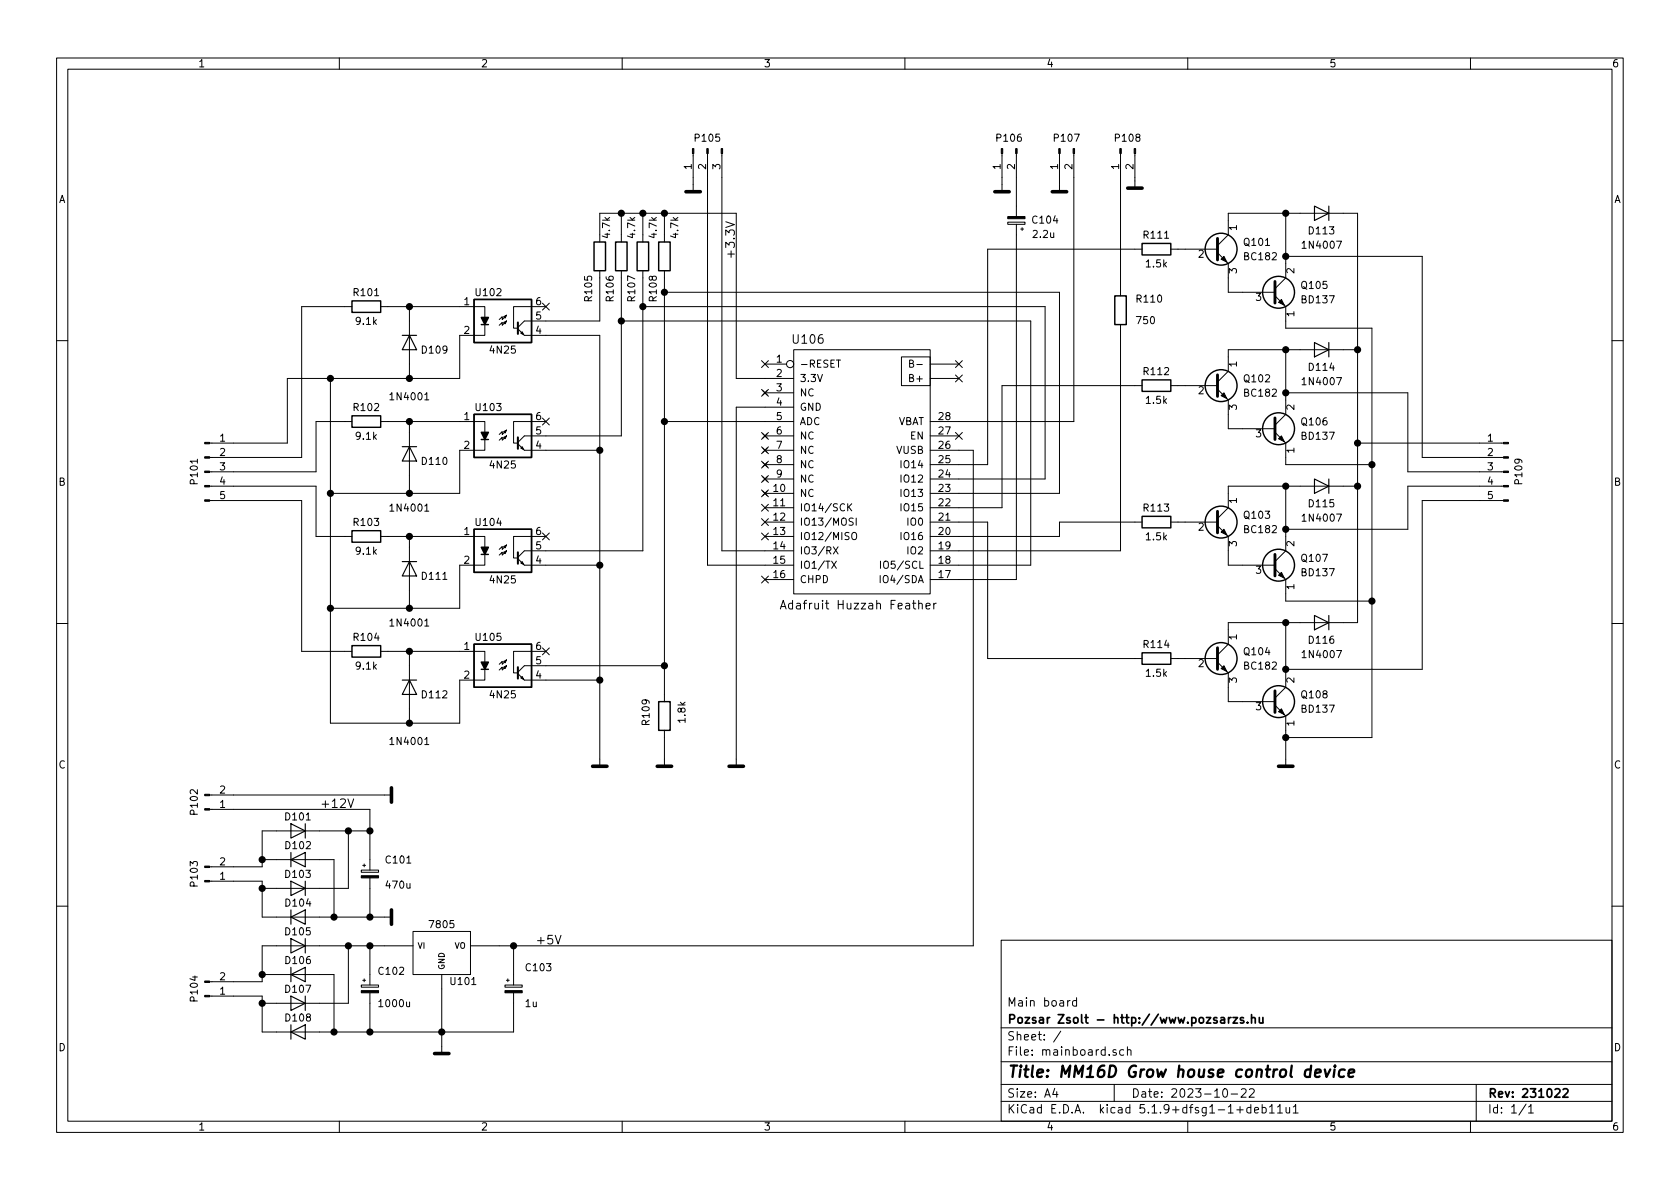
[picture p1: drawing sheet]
<svg xmlns="http://www.w3.org/2000/svg" width="297mm" height="210mm" viewBox="0 0 297 210" stroke-linecap="round" stroke-linejoin="round" font-family="sans-serif">
<g fill="none" stroke="#000" stroke-width=".18">
<path d="M10 10.3h277v189.9h-277zM12 12.2h273v186.1h-273zM60 10.3v1.9M110 10.3v1.9M160 10.3v1.9M210 10.3v1.9M260 10.3v1.9M109.9 37.7v5.1M113.7 37.7v5.1M117.5 37.7v5.1M122.6 27.1v6.8M125.1 27.1v72.8h15.2"/>
<path d="M127.6 27.1v70.3h12.7M128.3 39.2l1.5 .5-1.5 .5M177.2 27.1v6.8M178.2 39.3h3v.4h-3zM179.7 39.7v62.8h-15.2M179.7 27.1v11.2M187.3 27.1v6.8M189.9 27.1v47.4h-25.4M198.1 27.1v25.2M200.7 27.1v6.2M227.3 37.7v11.4l-1.9 1.9M62.2 54.2h-8.9v26.7h-16.2"/>
<path d="M67.3 54.2h18.4v5.1h-4.4v7.6h-30.5v11.5h-13.7M72.4 54.2v12.7M89.1 56l.5-.3-.3 .6zM89.6 55.7l-.8 .8v-.5l-.5 .5M89.6 56.8l-.3 .5-.2-.3 .5-.2-.8 .7v-.5l-.5 .5M91.6 58.2l1.1 1.1h13.3v76.2M92.3 58.7l.3 .5-.5-.3zM95.9 53.6l1.2 1.2M96.5 54.2h-5.7v3.8h.6M97.1 53.6l-1.2 1.2M106 42.8v-5.1h24.2v29.2h10.1M106 47.9v8.9h-13.3l-1.1 1.1"/>
<path d="M109.9 47.9v29.2h-17.2l-1.1 1.1M109.9 56.8h72.3v43.1h-17.7M113.7 54.2h71.1v30.5h-20.3M113.7 47.9v49.5h-21l-1.1 1.1M117.5 51.7h69.8v35.5h-22.8M117.5 47.9v76.2M180.5 40.5h.5M180.7 40.3v.5M198.1 57.4v40h-33.6M201.9 44.1h-27.3v38.1h-10.1M207 44.1h8.3M215.3 44.7l1.9 1.9v5.1h8.2"/>
<path d="M215.3 43.4l1.9-1.9v-3.8h22.8v72.4h-22.8v3.8l-1.9 1.9M225.4 52.3l1.9 1.9v3.8h15.3v72.4h-15.3M227.3 45.3h24.2v35.6h14.3M10 60.2h2M58.4 66.9v61h22.9v-7.6h4.4v-5.1h-18.4M62.2 74.5h-6.3v8.9h-18.8M67.3 74.5h18.4v5.1h-4.4v7.6h-22.9M72.4 74.5v12.7M75.1 70.7h.7M89.1 76.3l.5-.2-.3 .5zM89.6 76.1l-.8 .7v-.5l-.5 .5M89.6 77.1l-.3 .5-.2-.3 .5-.2-.8 .7v-.5l-.5 .5"/>
<path d="M91.6 78.5l1.1 1.1h13.3M92.1 79.2l.2-.2 .3 .5zM95.9 73.9l1.2 1.3M96.5 74.5h-5.7v3.9h.6M97.1 73.9l-1.2 1.3M117.5 74.5h22.8M134.6 68.9l1.3 1.2M134.6 76.5l1.3 1.2M134.6 79l1.3 1.2M134.6 63.8l1.3 1.2M135.3 64.4h3.8M135.3 69.5h5"/>
<path d="M135.3 77.1h5M135.3 79.6h5M135.9 68.9l-1.3 1.2M135.9 76.5l-1.3 1.2M135.9 79l-1.3 1.2M135.9 63.8l-1.3 1.2M140.3 61.8h24.2v43.2h-24.2zM140.3 72h-10.1v63.5M147.9 63.7h.7M159.4 63.1h5.1v5.1h-5.1zM160.8 64.3l.6-.1 .1-.2-.1-.2-.6-.1v1.2h.5l.2-.1v-.3l-.3-.2M162.1 64.5h1"/>
<path d="M164.5 79.6h7.6v87.7h-88.9M164.5 64.4h5M164.5 66.9h5M164.5 77.1h5M168.9 63.8l1.3 1.2M168.9 66.3l1.3 1.2M168.9 76.5l1.3 1.2M170.2 63.8l-1.3 1.2M170.2 66.3l-1.3 1.2M170.2 76.5l-1.3 1.2M201.9 68.2h-24.7v21.6h-12.7M207 68.2h8.3"/>
<path d="M215.3 68.8l1.9 1.9v5.1h8.2M225.4 76.4l1.9 2v3.8h15.3M227.3 69.5h21.6v13.9h16.9M227.3 61.8v11.5l-1.9 1.9M240 61.8h-22.8v3.9l-1.9 1.9M240 78.4h25.8M285 60.2h2M37.1 86h18.8v8.9h6.3M37.1 88.5h16.2v26.7h8.9M67.3 94.9h18.4v5h-4.4v7.7h-22.9M72.4 94.9v12.7M75.1 90.4h.7"/>
<path d="M89.1 96.6l.5-.2-.3 .5zM89.6 96.4l-.8 .7v-.5l-.5 .5M89.6 97.4l-.3 .5-.2-.2 .5-.3-.8 .8v-.5l-.5 .5M91.6 98.8l1.1 1.1h13.3M92.3 99.3l.3 .5-.5-.2zM95.9 94.3l1.2 1.2M96.5 94.9h-5.7v3.8h.6M97.1 94.3l-1.2 1.2M134.6 81.6l1.3 1.2M134.6 84.1l1.3 1.2M134.6 86.6l1.3 1.3M134.6 94.3l1.3 1.2"/>
<path d="M134.6 91.7l1.3 1.2M134.6 89.2l1.3 1.2M135.3 92.3h5M135.3 82.2h5M135.3 84.7h5M135.3 87.2h5M135.3 94.9h5M135.3 89.8h5M135.9 81.6l-1.3 1.2M135.9 84.1l-1.3 1.2M135.9 86.6l-1.3 1.3M135.9 94.3l-1.3 1.2"/>
<path d="M135.9 91.7l-1.3 1.2M135.9 89.2l-1.3 1.2M147 99.2l.9 1.3M147.3 96.7l.9 1.3M147.9 99.2l-.9 1.3M148.2 96.7l-.9 1.3M150.1 89.6l.5 .7M150.6 89.1l-.7 .7M150.7 94.3l.2-.1a.45 .45 0 0 1 .6 .4v.4l-.2 .4h-.5a.92 .92 0 0 1-.1-1.1zM150.9 91.7l-.5-.1-.3 .3 .1 .3 .6 .2v.4l-.2 .1-.5-.1M151.4 91.6v1.3M155.7 99.2v1.3"/>
<path d="M164.5 92.3h10.1v24.2h27.3M201.9 92.3h-14.6v2.6h-22.8M207 92.3h8.3M215.3 93l1.9 1.9v5h8.2M227.3 86v11.4l-1.9 1.9M240 86h-22.8v3.8l-1.9 1.9M265.8 86h-16.9v7.6h-21.6M265.8 88.5h-14.3v29.9h-24.2M10 110.3h2M72.4 115.2v12.7M75.1 110.7h.7M89.1 117l.5-.3-.3 .5z"/>
<path d="M89.6 116.7l-.8 .8v-.5l-.5 .5M89.6 117.7l-.3 .5-.2-.2 .5-.3-.8 .8v-.5l-.5 .5M91.6 119.1l1.1 1.2h13.3M92.1 119.9l.2-.3 .3 .5zM95.9 114.6l1.2 1.2M96.5 115.2h-5.7v3.8h.6M97.1 114.6l-1.2 1.2M117.5 117.7h-24.8l-1.1 1.2M134.6 101.9l1.3 1.2M135.3 102.5h5M135.9 101.9l-1.3 1.2M138 107.7l.5-1.5 .5 1.5"/>
<path d="M138.1 107.3h.7M155.6 101.8v1.2M163.7 107.2l.8-.2-.1-.2-.4-.1-.3 .2 .1 .7h.6M165.1 106.7v1M165.5 106.7l-.4 .3M207 116.5h8.3M215.3 117.1l1.9 1.9v5.1h8.2M225.4 100.6l1.9 1.9v3.8h15.3M227.3 110.1v11.4l-1.9 1.9M285 110.3h2M75.1 131.7h.7M117.5 129.2v6.3"/>
<path d="M225.4 124.7l1.9 1.9v8.9M37.1 140.6h32.1M37.1 155.8h9.3v6.4h22.8M37.1 143.1h28.3v10.8M46.4 152h12.7v10.2M61.5 141.3l.5 1.5 .5-1.5M61.6 146.9v10.2h-15.2M63.9 153.9h3v.3h-3zM64.1 153h.5M64.4 152.8v.5M65.4 146.9h-19v6.4h-9.3M65.4 155.2v7"/>
<path d="M10 160.2h2M46.4 172.3h12.7v10.2M61.6 167.3v10.1h-15.2M63.9 174.2h3v.4h-3zM64.1 173.3h.5M64.4 173.1v.5M65.4 167.3v6.9M65.4 175.6v6.9M73 164.7h10.2v7.6h-10.2zM73 167.3h-26.6v6.3h-9.3M78.1 172.3v14M89.3 174.2h3v.4h-3z"/>
<path d="M89.5 173.3h.5M89.8 173.1v.5M90.8 175.6v6.9h-44.4v-6.4h-9.3M90.8 167.3v6.9M98.2 165.4l.5 1.5 .5-1.5M177 166.3h108v32h-108zM189.2 176.9l-.4 .3M190.3 177l-.4-.1-.3 .3 .1 .6 .2 .1 .4-.1M190.3 176.4v1.5M285 160.2h2M60 198.3v1.9M110 198.3v1.9"/>
<path d="M160 198.3v1.9M177 194.8h108M177 191.8h108M177 187.8h108M177 181.8h108M186.5 192.5l-.4 1h1M186.8 193v1M187.6 182.3l-1.3 2M197 191.8v3M197.3 185.7l-.3-.1-.2 .2v.2l.5 .2v.3h-.5M198.7 185.7l-.4-.1-.3 .3v.6l.3 .1 .4-.1M199.3 185.7l.2-.1 .4 .1 .1 .9"/>
<path d="M199.3 185.1v1.5M210 198.3v1.9M216.3 192.7l.4-.2a.94 .94 0 0 1 0 1.5 .79 .79 0 0 1-.4-1.3zM217.7 193.5h1.1M218.7 196.3h1.1M219.5 192.7l.2-.2h.3l.3 .2v.3v.2l-.9 .8h.9M220.9 192.7l.2-.2h.4l.2 .2 .1 .3-1 1h1M221.2 195.9l-.4-.1-.4 .3 .1 .6 .3 .1 .4-.1M221.2 195.3v1.5M221.8 196.3l.7-.1v-.3l-.5-.1-.2 .2 .1 .7h.6M223.2 195.9l.4-.1 .3 .3-.2 .6h-.5M223.2 195.3v1.5"/>
<path d="M224.5 195.8l.4-.5v1.5M224.5 196.8h.8M225.9 195.8l.4-.5v1.5M225.9 196.8h.8M227.4 195.8l.1 .9 .3 .1 .2-.1M228 195.8v1M228.7 195.8l.4-.5v1.5M228.7 196.8h.8M260 198.3v1.9M261 191.8v6.5M269.8 195.2l-1.2 2M270.3 195.8l.4-.5v1.5"/>
<path d="M270.3 196.8h.8"/>
<circle cx="139.7" cy="64.4" r=".63"/>
</g>
<g fill="none" stroke="#000" stroke-width=".3">
<path d="M217.2 179.9v1M217.7 179.9l-.5 .3M218 179.9h.8l-.8 1h.8M221.3 179.4v1.5M222.7 179.9v.9l.4 .1 .2-.1M223.3 179.9v1M215.9 180h.5l.1 .9M216.5 180.3l-.5 .1a.29 .29 0 0 0-.2 .2 .29 .29 0 0 0 .2 .3l.5-.1M219.9 180l-.4-.1-.2 .2 .1 .3 .5 .1v.3h-.6M220.6 180.8v.1M221.3 180.1l.1-.1a.37 .37 0 0 1 .5 .1v.8M275 192.7l.2-.2h.3l.2 .2 .1 .3-.9 1h.9"/>
<path d="M276.4 192.7l.2-.2h.4l.2 .5-.9 1h.9"/>
</g>
<path d="M232.5 189.8l1-.2v-.4h-.8l-.2 1 .2 .2 .6-.1M234.2 189.1l.3 1.3 .7-1.3M236 189.1l-.2 1.3M236 188.4v.2M237.8 189.2a.68 .68 0 0 0-1 .3v.8l.2 .1 .6-.1M238.5 189.8l.9-.2v-.4l-.6-.1-.3 .3v.9l.2 .1 .5-.1" fill="none" stroke="#000" stroke-width=".41"/>
<g fill="none" stroke="#000" stroke-width=".2">
<path d="M232.4 36.4l2.5 1.3-2.5 1.3zM234.9 36.4v2.6M71.1 59.3h2.6M72.4 59.3l1.3 2.5h-2.6zM71.1 79h2.6M72.4 79l1.3 2.5h-2.6zM232.4 60.6l2.5 1.2-2.5 1.3zM234.9 60.6v2.5M71.1 99.3h2.6M72.4 99.3l1.3 2.5h-2.6zM232.4 84.7l2.5 1.3-2.5 1.2zM234.9 84.7v2.5"/>
<path d="M232.4 108.8l2.5 1.3-2.5 1.3zM234.9 108.8v2.6M71.1 120.3h2.6M72.4 120.3l1.3 2.5h-2.6zM51.4 145.7l2.6 1.2-2.6 1.3zM51.4 155.8l2.6 1.3-2.6 1.3zM51.4 152l2.6-1.3v2.6zM51.4 150.7v2.6M54 145.7v2.5M54 155.8v2.6M51.4 176.1l2.6 1.3-2.6 1.3zM51.4 166l2.6 1.3-2.6 1.2z"/>
<path d="M51.4 172.3l2.6-1.2v2.5zM51.4 162.2l2.6-1.3v2.5zM51.4 160.9v2.5M51.4 171.1v2.5M54 166v2.5M54 176.1v2.6M51.4 182.5l2.6-1.3v2.6zM51.4 181.2v2.6"/>
</g>
<g fill="none" stroke="#000" stroke-width=".25">
<path d="M62.2 53.2h5.1v2h-5.1zM83.8 53h10.2v7.6h-10.2zM85.1 57.4h1.3M105 42.8h2.1v5.1h-2.1zM108.8 42.8h2.1v5.1h-2.1zM112.6 42.8h2.1v5.1h-2.1zM116.5 42.8h2v5.1h-2zM197.1 52.3h2v5.1h-2zM201.9 43h5.1v2.1h-5.1zM62.2 73.5h5.1v2.1h-5.1zM83.8 73.3h10.2v7.6h-10.2zM85.1 77.7h1.3"/>
<path d="M201.9 67.2h5.1v2h-5.1zM62.2 93.8h5.1v2.1h-5.1zM83.8 93.6h10.2v7.6h-10.2zM85.1 98h1.3M201.9 91.3h5.1v2h-5.1zM62.2 114.2h5.1v2h-5.1zM83.8 113.9h10.2v7.6h-10.2zM85.1 118.4h1.3M201.9 115.4h5.1v2.1h-5.1zM116.5 124.1h2v5.1h-2z"/>
<circle cx="215.9" cy="44.1" r="2.82"/>
<circle cx="226.1" cy="51.7" r="2.82"/>
<circle cx="215.9" cy="68.2" r="2.82"/>
<circle cx="226.1" cy="75.8" r="2.82"/>
<circle cx="215.9" cy="92.3" r="2.82"/>
<circle cx="226.1" cy="99.9" r="2.82"/>
<circle cx="215.9" cy="116.5" r="2.82"/>
<circle cx="226.1" cy="124.1" r="2.82"/>
</g>
<path d="M215.3 42.2v3.8M225.4 49.8v3.8M215.3 66.3v3.8M225.4 73.9v3.8M215.3 90.4v3.8M225.4 98v3.8M215.3 114.5v3.9M225.4 122.2v3.8" fill="none" stroke="#000" stroke-width=".51"/>
<g fill="#000" stroke="#000" stroke-width=".18">
<path d="M122.4 26.3h.3v.8h-.3zM125 26.3h.2v.8h-.2zM127.5 26.3h.3v.8h-.3zM177 26.3h.3v.8h-.3zM179.6 26.3h.2v.8h-.2zM178.2 38.3h3v.4h-3zM187.2 26.3h.3v.8h-.3zM189.7 26.3h.3v.8h-.3zM198 26.3h.2v.8h-.2zM200.5 26.3h.3v.8h-.3zM215.9 45.8l.5-.5 .5 1zM226.1 53.5l.5-.5 .5 1z"/>
<path d="M36.2 78.2h.9v.3h-.9zM215.9 70l.5-.5 .5 1zM226.1 77.6l.5-.5 .5 1zM265.8 78.2h.9v.3h-.9zM36.2 88.4h.9v.2h-.9zM36.2 85.8h.9v.3h-.9zM36.2 83.3h.9v.3h-.9zM36.2 80.8h.9v.2h-.9zM215.9 94.1l.5-.5 .5 1zM265.8 88.4h.9v.2h-.9zM265.8 85.8h.9v.3h-.9zM265.8 83.3h.9v.3h-.9z"/>
<path d="M265.8 80.8h.9v.2h-.9zM215.9 118.2l.5-.5 .5 1zM226.1 101.7l.5-.5 .5 1zM226.1 125.9l.5-.6 .5 1.1zM36.2 140.5h.9v.2h-.9zM36.2 143h.9v.3h-.9zM36.2 153.2h.9v.2h-.9zM36.2 155.7h.9v.3h-.9zM63.9 154.9h3v.3h-3zM36.2 173.5h.9v.2h-.9zM36.2 176h.9v.3h-.9zM63.9 175.2h3v.4h-3z"/>
<path d="M89.3 175.2h3v.4h-3z"/>
</g>
<path d="M121.3 33.9h2.5M175.9 33.9h2.5M186.1 33.9h2.5M199.4 33.3h2.5M69.2 139.3v2.6M104.8 135.5h2.5M116.2 135.5h2.5M128.9 135.5h2.5M226.1 135.5h2.5M69.2 160.9v2.5M76.8 186.3h2.6" fill="none" stroke="#000" stroke-width=".63"/>
<path d="M91.6 57v2M91.6 77.3v2.1M91.6 97.7v2M91.6 118v2" fill="none" stroke="#000" stroke-width=".36"/>
<g fill="#000" stroke="#000" stroke-width=".25">
<path d="M85.1 56.1h1.3l-.7 1.3zM85.1 76.4h1.3l-.7 1.3zM85.1 96.8h1.3l-.7 1.2zM85.1 117.1h1.3l-.7 1.3z"/>
<circle cx="109.9" cy="37.7" r=".51"/>
<circle cx="113.7" cy="37.7" r=".51"/>
<circle cx="117.5" cy="37.7" r=".51"/>
<circle cx="227.3" cy="37.7" r=".51"/>
<circle cx="72.4" cy="54.2" r=".51"/>
<circle cx="109.9" cy="56.8" r=".51"/>
<circle cx="113.7" cy="54.2" r=".51"/>
<circle cx="117.5" cy="51.7" r=".51"/>
<circle cx="227.3" cy="45.3" r=".51"/>
<circle cx="58.4" cy="66.9" r=".51"/>
<circle cx="72.4" cy="66.9" r=".51"/>
<circle cx="72.4" cy="74.5" r=".51"/>
<circle cx="106" cy="79.6" r=".51"/>
<circle cx="117.5" cy="74.5" r=".51"/>
<circle cx="227.3" cy="69.5" r=".51"/>
<circle cx="227.3" cy="61.8" r=".51"/>
<circle cx="240" cy="61.8" r=".51"/>
<circle cx="240" cy="78.4" r=".51"/>
<circle cx="58.4" cy="87.2" r=".51"/>
<circle cx="72.4" cy="87.2" r=".51"/>
<circle cx="72.4" cy="94.9" r=".51"/>
<circle cx="106" cy="99.9" r=".51"/>
<circle cx="227.3" cy="93.6" r=".51"/>
<circle cx="227.3" cy="86" r=".51"/>
<circle cx="240" cy="86" r=".51"/>
<circle cx="242.6" cy="82.2" r=".51"/>
<circle cx="58.4" cy="107.6" r=".51"/>
<circle cx="72.4" cy="115.2" r=".51"/>
<circle cx="72.4" cy="107.6" r=".51"/>
<circle cx="117.5" cy="117.7" r=".51"/>
<circle cx="227.3" cy="118.4" r=".51"/>
<circle cx="227.3" cy="110.1" r=".51"/>
<circle cx="242.6" cy="106.3" r=".51"/>
<circle cx="72.4" cy="127.9" r=".51"/>
<circle cx="106" cy="120.3" r=".51"/>
<circle cx="227.3" cy="130.4" r=".51"/>
<circle cx="46.4" cy="157.1" r=".51"/>
<circle cx="46.4" cy="152" r=".51"/>
<circle cx="61.6" cy="146.9" r=".51"/>
<circle cx="65.4" cy="146.9" r=".51"/>
<circle cx="46.4" cy="172.3" r=".51"/>
<circle cx="46.4" cy="177.4" r=".51"/>
<circle cx="59.1" cy="162.2" r=".51"/>
<circle cx="61.6" cy="167.3" r=".51"/>
<circle cx="65.4" cy="162.2" r=".51"/>
<circle cx="65.4" cy="167.3" r=".51"/>
<circle cx="90.8" cy="167.3" r=".51"/>
<circle cx="59.1" cy="182.5" r=".51"/>
<circle cx="65.4" cy="182.5" r=".51"/>
<circle cx="78.1" cy="182.5" r=".51"/>
</g>
<text font-size="2.8" x="178" y="190.5">Title: MM16D Grow house control device</text>
<g font-size="2.1">
<text x="129.9" y="46" transform="rotate(-90 129.9 46)">+3.3V</text>
<text x="140.3" y="60.8">U106</text>
<text x="139.6" y="107.8">Adafruit Huzzah Feather</text>
<text x="56.5" y="142.9">+12V</text>
<text x="94.6" y="167">+5V</text>
<text x="178" y="178">Main board</text>
<text x="178" y="184">Sheet: /</text>
<text x="178" y="181">Pozsar Zsolt - http://www.pozsarzs.hu</text>
<text x="178" y="186.7">File: mainboard.sch</text>
<text x="178" y="196.9">KiCad E.D.A. kicad 5.1.9+dfsg1-1+deb11u1</text>
<text x="178" y="194.1">Size: A4</text>
<text x="200" y="194.1">Date: 2023-10-22</text>
<text x="263" y="194.1">Rev: 231022</text>
<text x="263" y="196.9">Id: 1/1</text>
</g>
<g font-size="1.8">
<text x="35" y="11.9">1</text>
<text x="85" y="11.9">2</text>
<text x="135" y="11.9">3</text>
<text x="185" y="11.9">4</text>
<text x="235" y="11.9">5</text>
<text x="285" y="11.9">6</text>
<text x="122.3" y="29.9" transform="rotate(-90 122.3 29.9)">1</text>
<text x="123" y="25.1">P105</text>
<text x="124.8" y="29.9" transform="rotate(-90 124.8 29.9)">2</text>
<text x="127.4" y="29.9" transform="rotate(-90 127.4 29.9)">3</text>
<text x="176.4" y="25.1">P106</text>
<text x="176.9" y="29.9" transform="rotate(-90 176.9 29.9)">1</text>
<text x="179.5" y="29.9" transform="rotate(-90 179.5 29.9)">2</text>
<text x="186.5" y="25.1">P107</text>
<text x="187.1" y="29.9" transform="rotate(-90 187.1 29.9)">1</text>
<text x="189.6" y="29.9" transform="rotate(-90 189.6 29.9)">2</text>
<text x="197.3" y="25.1">P108</text>
<text x="197.9" y="29.9" transform="rotate(-90 197.9 29.9)">1</text>
<text x="200.4" y="29.9" transform="rotate(-90 200.4 29.9)">2</text>
<text x="10.4" y="35.9">A</text>
<text x="285.4" y="35.9">A</text>
<text x="107.9" y="42" transform="rotate(-90 107.9 42)">4.7k</text>
<text x="112.3" y="42" transform="rotate(-90 112.3 42)">4.7k</text>
<text x="116.1" y="42" transform="rotate(-90 116.1 42)">4.7k</text>
<text x="119.9" y="42" transform="rotate(-90 119.9 42)">4.7k</text>
<text x="182.7" y="39.5">C104</text>
<text x="218.7" y="40.7" transform="rotate(-90 218.7 40.7)">1</text>
<text x="231.5" y="41.4">D113</text>
<text x="182.8" y="42.1">2.2u</text>
<text x="202.3" y="42.2">R111</text>
<text x="202.7" y="47.3">1.5k</text>
<text x="211.9" y="45.6">2</text>
<text x="220.1" y="43.5">Q101</text>
<text x="220.1" y="46">BC182</text>
<text x="230.6" y="44">1N4007</text>
<text x="62.7" y="52.4">R101</text>
<text x="82.1" y="54">1</text>
<text x="84.3" y="52.4">U102</text>
<text x="94.8" y="54">6</text>
<text x="104.7" y="53.2" transform="rotate(-90 104.7 53.2)">R105</text>
<text x="108.5" y="53.2" transform="rotate(-90 108.5 53.2)">R106</text>
<text x="112.3" y="53.2" transform="rotate(-90 112.3 53.2)">R107</text>
<text x="116.1" y="53.2" transform="rotate(-90 116.1 53.2)">R108</text>
<text x="201.1" y="53.5">R110</text>
<text x="218.7" y="48.4" transform="rotate(-90 218.7 48.4)">3</text>
<text x="222.1" y="53.2">3</text>
<text x="228.9" y="48.4" transform="rotate(-90 228.9 48.4)">2</text>
<text x="230.3" y="51.1">Q105</text>
<text x="230.3" y="53.6">BD137</text>
<text x="63" y="57.4">9.1k</text>
<text x="82.1" y="59">2</text>
<text x="94.8" y="59">4</text>
<text x="94.8" y="56.5">5</text>
<text x="201.1" y="57.3">750</text>
<text x="228.9" y="56" transform="rotate(-90 228.9 56)">1</text>
<text x="74.7" y="62.5">D109</text>
<text x="86.8" y="62.5">4N25</text>
<text x="137.3" y="64.1">1</text>
<text x="141.4" y="65">-RESET</text>
<text x="218.7" y="64.9" transform="rotate(-90 218.7 64.9)">1</text>
<text x="231.5" y="65.6">D114</text>
<text x="69.3" y="70.8">1N4001</text>
<text x="137.3" y="66.7">2</text>
<text x="137.3" y="69.2">3</text>
<text x="137.3" y="71.7">4</text>
<text x="141.4" y="67.6">3.3V</text>
<text x="141.4" y="70.1">NC</text>
<text x="161.1" y="67.6">B+</text>
<text x="202.3" y="66.3">R112</text>
<text x="202.7" y="71.4">1.5k</text>
<text x="211.9" y="69.7">2</text>
<text x="220.1" y="67.6">Q102</text>
<text x="220.1" y="70.1">BC182</text>
<text x="230.6" y="68.1">1N4007</text>
<text x="62.7" y="72.7">R102</text>
<text x="63" y="77.8">9.1k</text>
<text x="82.1" y="74.3">1</text>
<text x="84.3" y="72.7">U103</text>
<text x="94.8" y="76.8">5</text>
<text x="94.8" y="74.3">6</text>
<text x="137.3" y="74.3">5</text>
<text x="137.3" y="76.8">6</text>
<text x="141.4" y="72.6">GND</text>
<text x="141.4" y="75.2">ADC</text>
<text x="141.4" y="77.7">NC</text>
<text x="158.6" y="75.2">VBAT</text>
<text x="161" y="77.7">EN</text>
<text x="166" y="76.8">27</text>
<text x="166" y="74.3">28</text>
<text x="218.7" y="72.5" transform="rotate(-90 218.7 72.5)">3</text>
<text x="222.1" y="77.3">3</text>
<text x="228.9" y="72.5" transform="rotate(-90 228.9 72.5)">2</text>
<text x="230.3" y="75.2">Q106</text>
<text x="230.3" y="77.8">BD137</text>
<text x="38.9" y="78.1">1</text>
<text x="38.9" y="80.6">2</text>
<text x="38.9" y="83.2">3</text>
<text x="74.7" y="82.2">D110</text>
<text x="82.1" y="79.4">2</text>
<text x="86.8" y="82.8">4N25</text>
<text x="94.8" y="79.4">4</text>
<text x="137.3" y="79.4">7</text>
<text x="137.3" y="81.9">8</text>
<text x="141.4" y="80.3">NC</text>
<text x="141.4" y="82.8">NC</text>
<text x="158.5" y="80.3">VUSB</text>
<text x="159.6" y="82.8">IO14</text>
<text x="166" y="81.9">25</text>
<text x="166" y="79.4">26</text>
<text x="228.9" y="80.1" transform="rotate(-90 228.9 80.1)">1</text>
<text x="263" y="78.1">1</text>
<text x="263" y="80.6">2</text>
<text x="263" y="83.2">3</text>
<text x="10.4" y="85.9">B</text>
<text x="35" y="85.5" transform="rotate(-90 35 85.5)">P101</text>
<text x="38.9" y="85.7">4</text>
<text x="38.9" y="88.3">5</text>
<text x="136.8" y="87">10</text>
<text x="136.8" y="89.5">11</text>
<text x="137.3" y="84.4">9</text>
<text x="141.4" y="85.3">NC</text>
<text x="141.4" y="87.9">NC</text>
<text x="159.6" y="87.9">IO13</text>
<text x="159.6" y="85.3">IO12</text>
<text x="166" y="89.5">22</text>
<text x="166" y="87">23</text>
<text x="166" y="84.4">24</text>
<text x="218.7" y="89" transform="rotate(-90 218.7 89)">1</text>
<text x="231.5" y="89.7">D115</text>
<text x="263" y="85.7">4</text>
<text x="263" y="88.3">5</text>
<text x="269.2" y="85.5" transform="rotate(-90 269.2 85.5)">P109</text>
<text x="285.4" y="85.9">B</text>
<text x="62.7" y="93">R103</text>
<text x="69.3" y="90.5">1N4001</text>
<text x="82.1" y="94.6">1</text>
<text x="84.3" y="93">U104</text>
<text x="94.8" y="94.6">6</text>
<text x="136.8" y="92.1">12</text>
<text x="136.8" y="94.6">13</text>
<text x="141.4" y="90.4">IO14/SCK</text>
<text x="141.4" y="93">IO13/MOSI</text>
<text x="141.4" y="95.5">IO12/MISO</text>
<text x="159.6" y="95.5">IO16</text>
<text x="159.6" y="90.4">IO15</text>
<text x="160.6" y="93">IO0</text>
<text x="166" y="94.6">20</text>
<text x="166" y="92.1">21</text>
<text x="202.3" y="90.5">R113</text>
<text x="202.7" y="95.5">1.5k</text>
<text x="211.9" y="93.8">2</text>
<text x="220.1" y="91.7">Q103</text>
<text x="220.1" y="94.3">BC182</text>
<text x="230.6" y="92.2">1N4007</text>
<text x="63" y="98.1">9.1k</text>
<text x="82.1" y="99.7">2</text>
<text x="94.8" y="99.7">4</text>
<text x="94.8" y="97.1">5</text>
<text x="136.8" y="97.1">14</text>
<text x="136.8" y="99.7">15</text>
<text x="141.4" y="98">IO3/RX</text>
<text x="141.4" y="100.6">IO1/TX</text>
<text x="156.6" y="100.6">IO5/SCL</text>
<text x="160.6" y="98">IO2</text>
<text x="166" y="99.7">18</text>
<text x="166" y="97.1">19</text>
<text x="218.7" y="96.6" transform="rotate(-90 218.7 96.6)">3</text>
<text x="222.1" y="101.5">3</text>
<text x="228.9" y="96.6" transform="rotate(-90 228.9 96.6)">2</text>
<text x="230.3" y="99.4">Q107</text>
<text x="230.3" y="101.9">BD137</text>
<text x="74.7" y="102.5">D111</text>
<text x="86.8" y="103.2">4N25</text>
<text x="136.8" y="102.2">16</text>
<text x="141.4" y="103.1">CHPD</text>
<text x="156.4" y="103.1">IO4/SDA</text>
<text x="166" y="102.2">17</text>
<text x="228.9" y="104.2" transform="rotate(-90 228.9 104.2)">1</text>
<text x="62.7" y="113.3">R104</text>
<text x="69.3" y="110.8">1N4001</text>
<text x="84.3" y="113.3">U105</text>
<text x="218.7" y="113.1" transform="rotate(-90 218.7 113.1)">1</text>
<text x="231.5" y="113.8">D116</text>
<text x="63" y="118.4">9.1k</text>
<text x="82.1" y="114.9">1</text>
<text x="94.8" y="117.5">5</text>
<text x="94.8" y="114.9">6</text>
<text x="202.3" y="114.6">R114</text>
<text x="202.7" y="119.7">1.5k</text>
<text x="211.9" y="118">2</text>
<text x="220.1" y="115.9">Q104</text>
<text x="220.1" y="118.4">BC182</text>
<text x="230.6" y="116.4">1N4007</text>
<text x="74.7" y="123.5">D112</text>
<text x="82.1" y="120">2</text>
<text x="86.8" y="123.5">4N25</text>
<text x="94.8" y="120">4</text>
<text x="218.7" y="120.7" transform="rotate(-90 218.7 120.7)">3</text>
<text x="222.1" y="125.6">3</text>
<text x="228.9" y="120.7" transform="rotate(-90 228.9 120.7)">2</text>
<text x="230.3" y="123.5">Q108</text>
<text x="69.3" y="131.7">1N4001</text>
<text x="114.9" y="128.1" transform="rotate(-90 114.9 128.1)">R109</text>
<text x="121.2" y="127.7" transform="rotate(-90 121.2 127.7)">1.8k</text>
<text x="228.9" y="128.4" transform="rotate(-90 228.9 128.4)">1</text>
<text x="230.3" y="126">BD137</text>
<text x="10.4" y="135.9">C</text>
<text x="285.4" y="135.9">C</text>
<text x="35" y="143.9" transform="rotate(-90 35 143.9)">P102</text>
<text x="38.9" y="142.9">1</text>
<text x="38.9" y="140.3">2</text>
<text x="50.6" y="145.1">D101</text>
<text x="38.9" y="155.6">1</text>
<text x="38.9" y="153">2</text>
<text x="50.6" y="155.2">D103</text>
<text x="50.6" y="150.2">D102</text>
<text x="68.4" y="152.7">C101</text>
<text x="35" y="156.6" transform="rotate(-90 35 156.6)">P103</text>
<text x="50.6" y="160.3">D104</text>
<text x="68.4" y="157.1">470u</text>
<text x="50.6" y="165.4">D105</text>
<text x="76.1" y="164.1">7805</text>
<text x="38.9" y="173.3">2</text>
<text x="50.6" y="170.5">D106</text>
<text x="67.1" y="172.4">C102</text>
<text x="93.1" y="171.7">C103</text>
<text x="35" y="176.9" transform="rotate(-90 35 176.9)">P104</text>
<text x="38.9" y="175.9">1</text>
<text x="50.6" y="175.6">D107</text>
<text x="67.3" y="178.1">1000u</text>
<text x="79.8" y="174.2">U101</text>
<text x="92.9" y="178.1">1u</text>
<text x="10.4" y="185.9">D</text>
<text x="50.6" y="180.6">D108</text>
<text x="285.4" y="185.9">D</text>
<text x="35" y="199.9">1</text>
<text x="85" y="199.9">2</text>
<text x="135" y="199.9">3</text>
<text x="185" y="199.9">4</text>
<text x="235" y="199.9">5</text>
<text x="285" y="199.9">6</text>
</g>
<g font-size="1.4">
<text x="73.8" y="167.8">VI</text>
<text x="80.4" y="167.8">VO</text>
<text x="78.6" y="171.6" transform="rotate(-90 78.6 171.6)">GND</text>
</g>
</svg>
